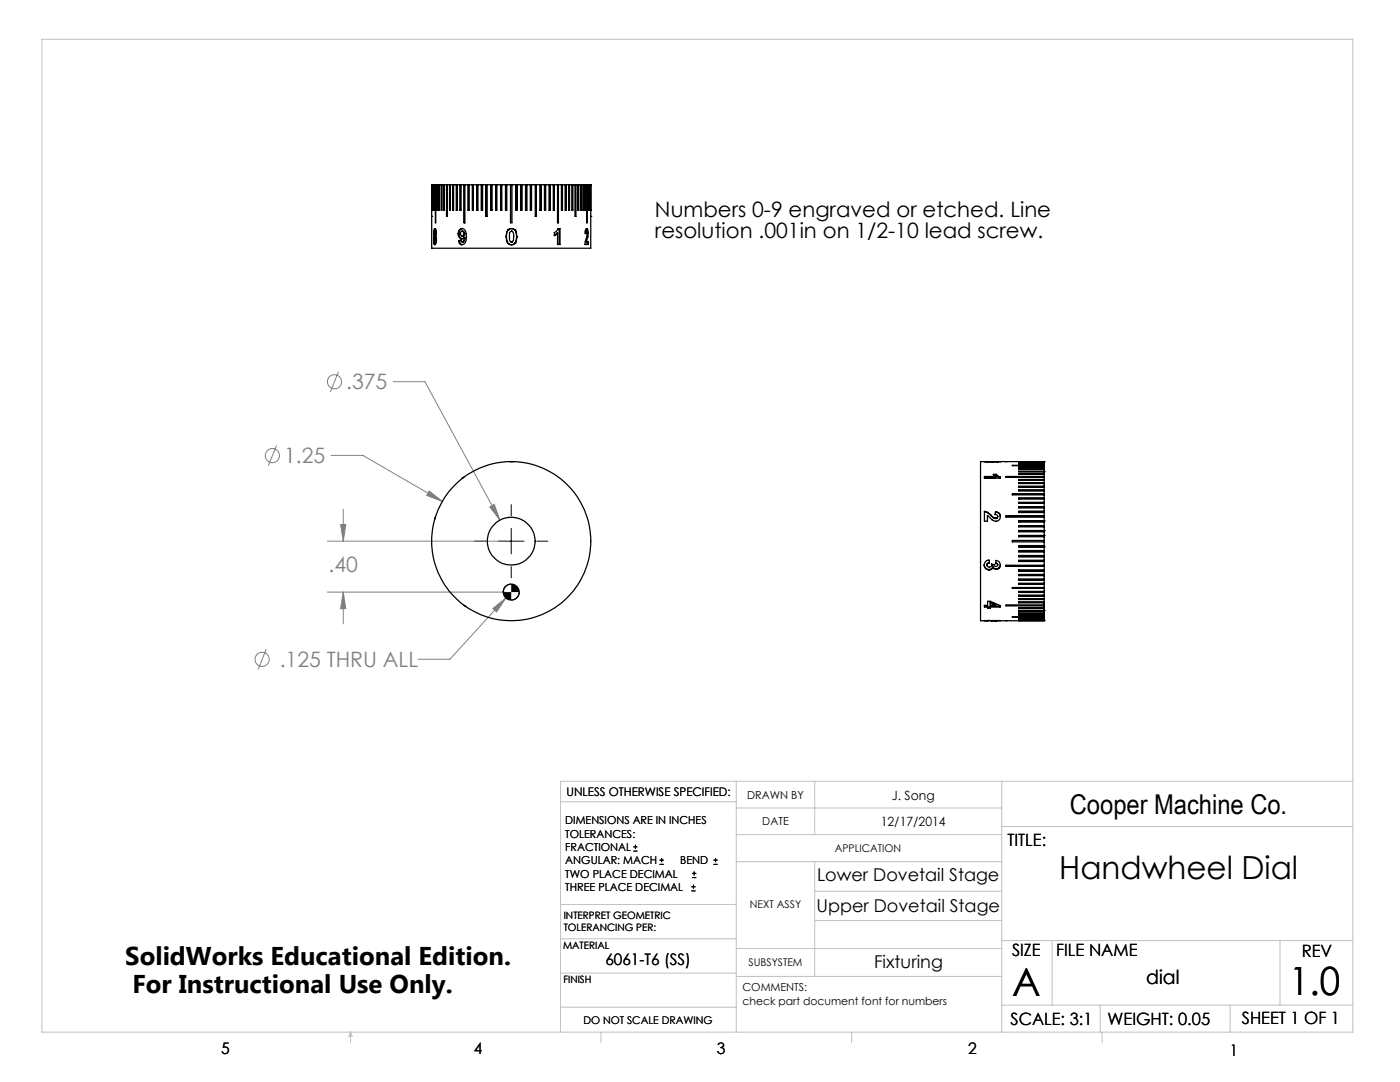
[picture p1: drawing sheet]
<svg xmlns="http://www.w3.org/2000/svg" width="279mm" height="216mm" viewBox="0 0 279 216" stroke-linecap="round" stroke-linejoin="round" font-family="sans-serif">
<g fill="none" stroke="#808080" stroke-width=".2">
<path d="M67.6 74.2l-1.7 4M78.5 76.2h6.3l15 27.6M55.2 88.9l-1.6 4M66.1 90.9h6.3l15.9 9.1M85.7 98l2.6 2-3.1-1.2zM65.3 108h35.5M65.3 118.1h35.5M68 104.7h1l-.5 3.3zM68.5 118.1l.5 3.4h-1zM68.5 101.6v6.4M68.5 118.1v6.4M97.8 101.1l.8-.5 1.2 3.2z"/>
<path d="M101 119.3l-11.2 12.3h-6.4M53.1 129.5l-1.6 4.1M98.4 121.4l2.6-2.1-1.9 2.8z"/>
<circle cx="66.8" cy="76.2" r="1.4"/>
<circle cx="54.4" cy="90.9" r="1.41"/>
<circle cx="52.3" cy="131.6" r="1.41"/>
</g>
<g fill="none" stroke="#000" stroke-width=".2">
<path d="M94.7 108h2.2M99.5 108h5.1M102 116.6a1.56 1.56 0 0 0-1.6 1.5M102 100.7v2.2M102 105.4v5.1M102 113.1v2.2M103.6 118.1a1.56 1.56 0 0 1-1.6 1.6M107.1 108h2.2M126.4 169.8h.8M126.4 169h.8M126.8 168.6v.8M131.6 172.5h.9"/>
<path d="M131.6 171.6h.9M132 171.2v.8M138 177.8h.8M138 177h.8M138.1 175.1h.9M138.1 174.3h.9M138.4 176.5v.8M138.5 173.9v.8M142.4 172.5h.8M142.4 171.6h.8M142.8 171.2v.8"/>
</g>
<g fill="none" stroke="#c0c0c0" stroke-width=".2">
<path d="M8.4 7.8h261.6v198.2h-261.6zM111.9 160h35M146.9 155.9v50.1M162.6 155.9v10.6M199.9 155.9v50.1M270 155.9h-158.1v50.1M146.9 166.5h53M146.9 161.2h53M146.9 171.9h53M162.6 171.9v22.9M162.6 177.8h37.3M199.9 164.9h70.1"/>
<path d="M111.9 194.2h35M111.9 187.3h35M111.9 180.5h35M146.9 189.3h53M146.9 194.8h53M162.6 183.7h37.3M199.9 187.7h70.1M210 187.7v12.9M255.4 187.7v12.9M70 206v2.1M70 206l.3 .8h-.7zM111.9 201h35"/>
<path d="M119.9 206v2.1M170 206v2.1M199.9 200.6h70.1M219.6 200.6v5.4M220 206v2.1M245.5 200.6v5.4"/>
</g>
<path d="M100.4 118.1a1.56 1.56 0 0 0 1.6 1.6v-1.6zM102 116.6v1.5h1.6a1.56 1.56 0 0 0-1.6-1.5z" fill="#000"/>
<path d="M85.7 98l-.5 .8 3.1 1.2zM97.8 101.1l2 2.7-1.2-3.2zM68 104.7h1l-.5 3.3zM68.5 118.1l.5 3.4h-1zM98.4 121.4l.7 .7 1.9-2.8z" fill="#808080"/>
<g fill="none" stroke="#000" stroke-width=".25">
<path d="M86.1 36.9h.1M86.2 36.9l-.1 12.6h31.8v-12.6M86.2 36.9h.1M86.3 36.9v5M86.3 36.9h.1M86.4 36.9v5l.1-5M86.4 36.9h.1M86.5 36.9h.1M86.6 36.9v5l.1-5M86.6 36.9h.1M86.7 36.9h.2M86.9 36.9v7.5l.1-7.5"/>
<path d="M86.9 36.9h.1M87 36.9h.2M87.2 36.9v5h.1v-5M87.2 36.9h.1M87.3 36.9h.3M87.6 36.9v5h.1v-5M87.6 36.9h.1M87.7 36.9h.4M88.1 36.9v5h.1v-5M88.1 36.9h.1M88.2 36.9h.3M88.2 36.9h.1"/>
<path d="M88.5 36.9v5h.2v-5M88.5 36.9h.2M88.7 36.9v5M88.7 36.9h.4M89.1 36.9v6.3h.2v-6.3M89.1 36.9h.2M89.2 36.9v6.3M89.3 36.9h.4M89.7 36.9v5h.2v-5M89.7 36.9h.2M89.8 36.9v5M89.9 36.9h.4"/>
<path d="M90.3 36.9v5h.2v-5M90.3 36.9h.2M90.5 36.9v5M90.5 36.9h.6M91.1 36.9v5h.2v-5M91.1 36.9h.2M91.2 36.9v5M91.3 36.9h.5M91.8 36.9v5h.2v-5M91.8 36.9h.2M91.9 36.9v5M92 36.9h.6"/>
<path d="M92.6 36.9v7.5h.2v-7.5M92.6 36.9h.2M92.7 36.9v7.5M92.8 36.9h.6M93.4 36.9v5h.2v-5M93.4 36.9h.2M93.5 36.9v5M93.6 36.9h.7M94.3 36.9v5h.2v-5M94.3 36.9h.2M94.3 36.9v5M94.5 36.9h.6"/>
<path d="M95.1 36.9v5h.3v-5M95.1 36.9h.3M95.2 36.9v5M95.4 36.9h.7M96.1 36.9v5h.2v-5M96.1 36.9h.2M96.1 36.9v5M96.3 36.9h.7M97 36.9v6.3h.2v-6.3M97 36.9h.2M97 36.9v6.3M97.2 36.9h.8"/>
<path d="M98 36.9v5h.2v-5M98 36.9h.1M98 36.9h.2M98.2 36.9h.7M98.9 36.9v5h.3v-5M98.9 36.9h.3M99.2 36.9h.7M99.9 36.9v5h.3v-5M99.9 36.9h.1M99.9 36.9h.3M100.2 36.9h.7M100.9 36.9v5h.2v-5"/>
<path d="M100.9 36.9h.1M100.9 36.9h.2M101.1 36.9h.8M101.9 36.9v7.5h.3v-7.5M101.9 36.9h.3M102.2 36.9h.7M102.9 36.9v5h.3v-5M102.9 36.9h.3M103.2 36.9h.7M103.2 36.9h.1M103.9 36.9v5h.2v-5M103.9 36.9h.2"/>
<path d="M104.1 36.9h.8M104.9 36.9v5h.2v-5M104.9 36.9h.2M105.1 36.9v5M105.1 36.9h.7M105.8 36.9v5h.3v-5M105.8 36.9h.3M106 36.9v5M106.1 36.9h.7M106.8 36.9v6.3h.2v-6.3M106.8 36.9h.2M107 36.9h.7"/>
<path d="M107.7 36.9v5h.3v-5M107.7 36.9h.3M108 36.9h.7M108.7 36.9v5h.2v-5M108.7 36.9h.2M108.8 36.9v5M108.9 36.9h.7M109.6 36.9v5h.2v-5M109.6 36.9h.2M109.7 36.9v5M109.8 36.9h.6M110.4 36.9v5h.2v-5"/>
<path d="M110.4 36.9h.2M110.6 36.9v5M110.6 36.9h.7M111.3 36.9v7.5h.1v-7.5M111.3 36.9h.1M111.4 36.9v7.5M111.4 36.9h.6M112 36.9v5h.3v-5M112 36.9h.3M112.1 36.9v5M112.3 36.9h.5M112.8 36.9v5h.2v-5"/>
<path d="M112.8 36.9h.2M112.9 36.9v5M113 36.9h.5M113.5 36.9v5h.2v-5M113.5 36.9h.2M113.6 36.9v5M113.7 36.9h.5M114.2 36.9v5h.1v-5M114.2 36.9h.1M114.2 36.9v5M114.3 36.9h.5M114.8 36.9v6.3h.1v-6.3"/>
<path d="M114.8 36.9h.1M114.8 36.9v6.3M114.9 36.9h.5M115.4 36.9v5h.1v-5M115.4 36.9h.1M115.4 36.9v5M115.5 36.9h.4M115.9 36.9v5h.1v-5M115.9 36.9h.1M116 36.9h.3M116.3 36.9v5h.2v-5M116.3 36.9h.2"/>
<path d="M116.5 36.9h.2M116.7 36.9v5h.1v-5M116.7 36.9h.1M116.8 36.9h.3M117.1 36.9v7.5l.1-7.5M117.1 36.9h.1M117.2 36.9h.2M117.4 36.9v5v-5M117.4 36.9h.1M117.4 36.9h.2M117.6 36.9v5l.1-5M117.6 36.9h.1"/>
<path d="M117.7 36.9h.1M117.8 36.9v5v-5M117.8 36.9h.1M117.9 36.9h.1M117.9 36.9v5M86.1 43.2h.1M86.2 41.9h.1M86.3 41.9h.1M86.5 46.4l.1 .7M86.5 47.9l.1 .7M86.5 46.4l.1-.7a.35 .35 0 0 1 .5 .1 .35 .35 0 0 1 0 .4v.2M86.5 47.9h.2"/>
<path d="M86.5 46.4h.2M86.6 48.6h.3M86.6 47.1l-.1 .8M86.6 47.1h.3M86.7 46.5l.1 .3M86.8 48.3l.1 .3M86.8 47.3l.1 .5M86.8 47.3h.2M86.8 47.3l-.1 .2 .1 .8M86.8 46.1l-.1 .4M86.8 46.1l.1 .4M86.8 46.1h.3"/>
<path d="M86.8 46.8h.2M86.8 46.8l.1 .3M86.9 48.6v.2M86.9 47.1l-.1 .2M86.9 47.8h.2M86.9 47.8l-.1 .5M86.9 46.5l-.1 .3M86.9 46.5h.2M86.9 47.1a1.3 1.3 0 0 1-.2 1.7l-.1-.2M86.9 45.7l-.1 .4M87.1 46.4l-.2 .7M87.1 48.3h-.3"/>
<path d="M91.4 46.6a.79 .79 0 0 1 .7-1 .79 .79 0 0 1 .9 .8l.1 .9a1.04 1.04 0 0 1-.2 1.1 1.04 1.04 0 0 1-1.1 .3l-.3-.7M91.4 46.6a.71 .71 0 0 0 .3 .9 .71 .71 0 0 0 .9-.1M91.4 46.6h.2M91.5 48h.2M91.6 46.6a.9 .9 0 0 0 .7 1M91.7 48a.7 .7 0 0 0 .6 .8M92 47.9l.3 .4M92 47.9l-.5 .1M92 47.9l-.3 .1M92.2 46.1a.43 .43 0 0 1 .5 .6M92.2 46.1a.53 .53 0 0 0-.3 .5 .53 .53 0 0 0 .4 .5M92.2 46.1l.3 .2 .1 .4"/>
<path d="M92.3 45.6a.91 .91 0 0 0-.7 1M92.6 46.7l-.1 .3-.2 .1M92.6 46.7h.1M92.6 47.4v.1a.68 .68 0 0 1-.3 .8M92.6 47.4h.2l-.1 .7-.4 .2M92.7 46.7a.43 .43 0 0 1-.4 .4M101 47.2a1.25 1.25 0 0 0 1.1 1.6M101 47.2h.1M101.1 47.2v.2a1.11 1.11 0 0 0 .9 1.4M101.4 45.9l-.3 .4-.1 .9M101.4 45.9h.1M101.4 45.9l-.3 .5v.8"/>
<path d="M102 45.6l-.6 .3M102 48.3h.1M102 46.1h.1M102.1 45.6l.7 .3M102.1 45.6l-.4 .1-.3 .2M102.1 46.1h.1a1.7 1.7 0 0 1 0 2.2h-.1M102.1 46.1a1.08 1.08 0 0 0-.4 1.4l.1 .7 .3 .1M102.1 48.3h.1M102.8 48.5l-.7 .3M102.8 45.9l.2 .5 .1 .8M102.8 45.9h.1M102.8 48.5h.1"/>
<path d="M102.8 45.9l.3 1.3M103.1 47.2l-.1 1-.2 .3M103.1 47.2l-.3 1.3M103.1 47.2h.1M111.3 46.5l-.7 .5M111.4 45.6h.4v3.2h-.5v-2.3l-.7 .5v-.6l.6-.4zM111.6 45.6v3.2M116.8 48.2h.3M117 45.7l.1 .4M117.1 47.3h.2M117.1 46.1l-.1 .5h-.2v-.7l.3-.3a.47 .47 0 0 1 .3 .7v.2M117.1 46.1a4.8 4.8 0 0 1-.3 2.4l-.1 .3h.7v-.6h-.3"/>
<path d="M117.1 46.1l-.3 .1M117.2 48.2v.6M117.2 46.5h.2M117.3 47.3l-.2 .9M117.4 46.5l-.1 .8M117.9 41.9h.1M117.9 43.2h.1M92.6 95.2l-.3 .3M101.7 92.1h.8M196.4 92.1h-.7v31.8h.8M196.4 92.1h.1M196.4 92.1h.6"/>
<path d="M196.4 92.1h2.9M197 92.1h2.1M197 92.1h.1M198.4 94.9h.4M198.7 95.1v.2h-2.2M198.8 94.7l.8 .4v.3h-3.1v-.3h2.2M198.8 94.7h-.6l.5 .4M198.8 94.9l.8 .5M198.8 94.7v.2M199.1 92.1h.1M199.3 92.1h.3M199.3 92.1h-.2"/>
<path d="M199.6 92.1h.1M199.6 92.1h8.8M200.8 92.1h.1M202 98.6h6.4M203.3 92.1h.1M203.3 92.1h5.1M203.3 99.4h5.1M203.3 97.9h5.1M203.3 97.1h5.1M203.3 96.4h5.1M203.3 95.8h5.1M203.3 94.6h5.1"/>
<path d="M208.4 98.7v.7M208.4 99.4h-5.1v.2h5.1M208.4 99.6v.6M208.4 92.1v.1M208.4 92.2h-5.1l5.1 .1M208.4 92.3v.1M208.4 92.4h-5.1h5.1M208.4 92.4v.2M208.4 92.6h-5.1h5.1M208.4 92.6v.3M208.4 92.9h-6.4h6.4M208.4 92.9v.3"/>
<path d="M208.4 93.2h-5.1v.1h5.1M208.4 93.3v.3M208.4 93.6h-5.1v.1h5.1M208.4 93.7v.3M208.4 94h-5.1v.1h5.1M208.4 94.1v.4M208.4 94.5h-5.1v.2h5.1M208.4 94.7v.4M208.4 95.1h-7.6v.1h7.6M208.4 95.2v.5M208.4 95.7h-5.1v.1h5.1M208.4 95.8v.5"/>
<path d="M208.4 96.3h-5.1v.2h5.1M208.4 96.5v.5M208.4 97h-5.1v.2h5.1M208.4 97.2v.6M208.4 97.8h-5.1v.2h5.1M208.4 98v.6M208.4 98.6h-6.4v.1h6.4M208.4 94.1h.1M208.4 92.1h.1M208.4 92.2v.1M208.4 92.4h.1M208.4 92.6h.1"/>
<path d="M208.4 92.9h.1M208.4 93.2v.1M208.4 93.6v.1M208.4 94v.1M208.4 94.5v.2M208.4 95.1v.1M208.4 95.7v.1M208.4 96.3v.2M208.4 97v.2M208.4 97.8v.2M208.4 98.6v.1M208.4 99.4v.2"/>
<path d="M86.9 103.2l-.1 .3M196.4 112.7a.91 .91 0 0 0 1 .9M196.5 102.1l.5 .2 .8 .6M197 112.7v-.2l.4-.2v-.5a.99 .99 0 0 0-1 1 .99 .99 0 0 0 1 .9M197 112.7a.51 .51 0 0 0 .4 .5 .51 .51 0 0 0 .5-.4M197.1 120h.5l2 .8v.3h-3.1v-.3h.6zM197.4 113.6v.1M197.4 112.3a.43 .43 0 0 0-.4 .4M197.8 102.8l.5 .5M197.8 102.9l.5 .5M197.8 102.8v.1M197.9 112.6v.2"/>
<path d="M198.2 113.2a.67 .67 0 0 1-.8 .5M198.2 113.2l.2 .3 .4 .1M198.2 113.1l.2 .3 .4 .1M198.2 113.1a.69 .69 0 0 1-.8 .5M198.2 113.1v.1M198.3 103.3l.4 .1M198.3 103.4l.4 .1M198.3 103.3v.1M198.4 112.6h.1M198.4 112.6a.38 .38 0 0 0 .3 .4 .38 .38 0 0 0 .4-.3M198.4 112.6h-.5v.2M198.6 102.7l.4 .1 .1 .2"/>
<path d="M198.7 102.1h.2a.96 .96 0 0 1 .6 1.4 .96 .96 0 0 1-1.5 .3l-.9-.9v1.1h-.6v-2l.5 .2 .8 .6M198.7 112.4a.35 .35 0 0 1 .4 .3M198.7 103.4v.1M198.7 102.2l.5 .1 .4 .8M198.7 102.1l-.1 .6M198.7 102.2l-.1 .5M198.7 102.1v.1M198.8 113.5v.1M199.1 103l-.1 .3-.3 .1M199.1 112.7l-.1-.2-.3-.1 .1-.6a.93 .93 0 0 1 .8 .6 .93 .93 0 0 1-.2 1M199.1 103a.37 .37 0 0 1-.4 .5M199.4 113.4l-.6 .2"/>
<path d="M199.4 113.3l-.6 .2M199.4 113.3v.1M199.6 112.7l-.2 .6M200.8 113h7.6M200.8 103h7.6M202 117.3h6.4M203.3 110.1h5.1M203.3 111.1h5.1M203.3 104.9h5.1M203.3 112h5.1M203.3 113.9h5.1M203.3 102.1h5.1"/>
<path d="M203.3 114.8h5.1M203.3 101.2h5.1M203.3 115.7h5.1M203.3 100.3h5.1M203.3 116.5h5.1M203.3 118.1h5.1M203.3 118.9h5.1M203.3 119.6h5.1M208.4 100.2h-5.1v.2h5.1M208.4 100.4v.7M208.4 101.1h-5.1v.3h5.1M208.4 101.4v.6"/>
<path d="M208.4 102h-5.1v.3h5.1M208.4 102.3v.6M208.4 102.9h-7.6v.3h7.6M208.4 103.2v.7M208.4 103.9h-5.1v.3h5.1M208.4 104.2v.7M208.4 104.9h-5.1v.2h5.1M208.4 105.1v.8M208.4 105.9h-5.1v.2h5.1M208.4 106.1v.8M208.4 106.9h-5.1v.2h5.1M208.4 107.1v.7"/>
<path d="M208.4 107.8h-6.4v.3h6.4M208.4 108.1v.8M208.4 108.9h-5.1v.2h5.1M208.4 109.1v.8M208.4 109.9h-5.1v.2h5.1M208.4 110.1v.7M208.4 110.8h-5.1v.3h5.1M208.4 111.1v.7M208.4 111.8h-5.1v.2h5.1M208.4 112v.8M208.4 112.8h-7.6v.2h7.6M208.4 113v.7"/>
<path d="M208.4 113.7h-5.1v.2h5.1M208.4 113.9v.7M208.4 114.6h-5.1v.3h5.1M208.4 114.9v.6M208.4 115.5h-5.1v.2h5.1M208.4 115.7v.7M208.4 116.4h-5.1v.2h5.1M208.4 116.6v.6M208.4 117.2h-6.4v.2h6.4M208.4 117.4v.6M208.4 118h-5.1v.2h5.1M208.4 118.2v.5"/>
<path d="M208.4 118.7h-5.1v.3h5.1M208.4 119v.5M208.4 119.5h-5.1v.1h5.1M208.4 119.6v.5M208.4 109.1h.1M208.4 106.9h.1M208.4 105.9h.1M208.4 103.9h.1M208.4 100.2v.2M208.4 101.1v.3M208.4 102v.3M208.4 102.9v.3"/>
<path d="M208.4 103.9v.3M208.4 104.9v.2M208.4 105.9v.2M208.4 106.9v.2M208.4 107.8v.3M208.4 108.9v.2M208.4 109.9v.2M208.4 110.8v.3M208.4 111.8v.2M208.4 112.8v.2M208.4 113.7v.2M208.4 114.6v.3"/>
<path d="M208.4 115.5v.2M208.4 116.4v.2M208.4 117.2v.2M208.4 118v.2M208.4 118.7v.3M208.4 119.5v.1M92.6 120.8l.4 .2M196.4 123.9l1-.1zM196.5 120.9h.6v.5h.5v-.5h2M197 123.9h1M197 123.8v.1M197.6 120.3v.5h1.1"/>
<path d="M197.6 120.3v-.1l1.1 .4v.2M197.6 120.3l1.1 .5M198 123.9h.5M198 123.9h-.2h1.8M198 123.8v.1M198.4 123.9h.1M198.4 123.8v.1M198.5 123.9h.1M200.8 123.9h.1M200.8 120.8h7.6M203.3 123.7v.1M203.3 123.8h.1"/>
<path d="M203.3 123.7h5.1M203.3 123.8h5.1M203.3 120.2h5.1M208.4 120.1h-5.1v.2h5.1M208.4 120.3v.5M208.4 120.8h-7.6v.1h7.6M208.4 120.9v.4M208.4 121.3h-5.1v.2h5.1M208.4 121.5v.3M208.4 121.8h-5.1v.2h5.1M208.4 122v.3M208.4 122.3h-5.1v.1h5.1"/>
<path d="M208.4 122.4v.3M208.4 122.7h-5.1v.1h5.1M208.4 122.8v.2M208.4 123h-6.4l6.4 .1M208.4 123.1v.2M208.4 123.3h-5.1l5.1 .1M208.4 123.4v.1M208.4 123.5h-5.1l5.1 .1M208.4 123.6v.1M208.4 123.8h.1M208.4 123.8l-10 .1M208.4 121.8h.1"/>
<path d="M208.4 120.1v.2M208.4 120.8v.1M208.4 121.3v.2M208.4 121.8v.2M208.4 122.3v.1M208.4 122.7v.1M208.4 123v.1M208.4 123.3v.1M208.4 123.5v.1M208.4 123.7v.1"/>
<circle cx="102" cy="108" r="4.8"/>
<circle cx="102" cy="118.1" r="1.59"/>
<circle cx="102" cy="108" r="15.9"/>
</g>
<g font-size="7.8">
<text x="202" y="198.7">A</text>
<text x="257.3" y="198.6">1.0</text>
</g>
<text font-size="6.3" x="211.4" y="175.5">Handwheel Dial</text>
<text font-size="5.4" x="213.5" y="162.4">Cooper Machine Co.</text>
<g font-size="5.1">
<text x="25" y="192.5">SolidWorks Educational Edition.</text>
<text x="26.4" y="198.1">For Instructional Use Only.</text>
</g>
<g font-size="4.2">
<text x="130.7" y="43.4">Numbers 0-9 engraved or etched. Line</text>
<text x="130.7" y="47.5">resolution .001in on 1/2-10 lead screw.</text>
</g>
<g font-size="4.2" fill="#808080">
<text x="69.1" y="77.7">.375</text>
<text x="56.7" y="92.5">1.25</text>
<text x="65.6" y="114.2">.40</text>
<text x="55.8" y="133.1">.125 THRU ALL</text>
</g>
<text font-size="3.9" x="228.8" y="196.3">dial</text>
<g font-size="3.5">
<text x="163.1" y="175.8">Lower Dovetail Stage</text>
<text x="162.9" y="181.9">Upper Dovetail Stage</text>
<text x="174.4" y="193.2">Fixturing</text>
</g>
<g font-size="3.4">
<text x="201.1" y="168.8">TITLE:</text>
<text x="202" y="190.8">SIZE</text>
<text x="210.8" y="190.9">FILE NAME</text>
<text x="259.8" y="191">REV</text>
<text x="201.7" y="204.5">SCALE: 3:1</text>
<text x="221" y="204.5">WEIGHT: 0.05</text>
<text x="247.8" y="204.4">SHEET 1 OF 1</text>
</g>
<g font-size="3.2">
<text x="120.8" y="192.5">6061-T6 (SS)</text>
<text x="44.2" y="210.4">5</text>
<text x="94.6" y="210.3">4</text>
<text x="143.1" y="210.4">3</text>
<text x="193.2" y="210.3">2</text>
<text x="245.4" y="210.6">1</text>
</g>
<g font-size="2.5">
<text x="178" y="159.7">J. Song</text>
<text x="175.8" y="164.8">12/17/2014</text>
</g>
<text font-size="2.4" x="113.1" y="158.9">UNLESS OTHERWISE SPECIFIED:</text>
<g font-size="2.2">
<text x="149.1" y="159.4">DRAWN BY</text>
<text x="112.8" y="164.5">DIMENSIONS ARE IN INCHES</text>
<text x="112.8" y="167.1">TOLERANCES:</text>
<text x="152.1" y="164.7">DATE</text>
<text x="112.8" y="169.8">FRACTIONAL</text>
<text x="112.8" y="172.5">ANGULAR: MACH</text>
<text x="135.8" y="172.5">BEND</text>
<text x="112.8" y="175.1">TWO PLACE DECIMAL</text>
<text x="112.8" y="177.8">THREE PLACE DECIMAL</text>
<text x="148.2" y="197.8">COMMENTS:</text>
<text x="148.2" y="200.5">check part document font for numbers</text>
</g>
<g font-size="2.1">
<text x="166.6" y="170">APPLICATION</text>
<text x="149.7" y="181.2">NEXT ASSY</text>
<text x="149.4" y="192.7">SUBSYSTEM</text>
<text x="116.4" y="204.3">DO NOT SCALE DRAWING</text>
</g>
<g font-size="2">
<text x="112.5" y="183.3">INTERPRET GEOMETRIC</text>
<text x="112.5" y="185.9">TOLERANCING PER:</text>
<text x="112.4" y="189.4">MATERIAL</text>
<text x="112.4" y="196.2">FINISH</text>
</g>
</svg>
